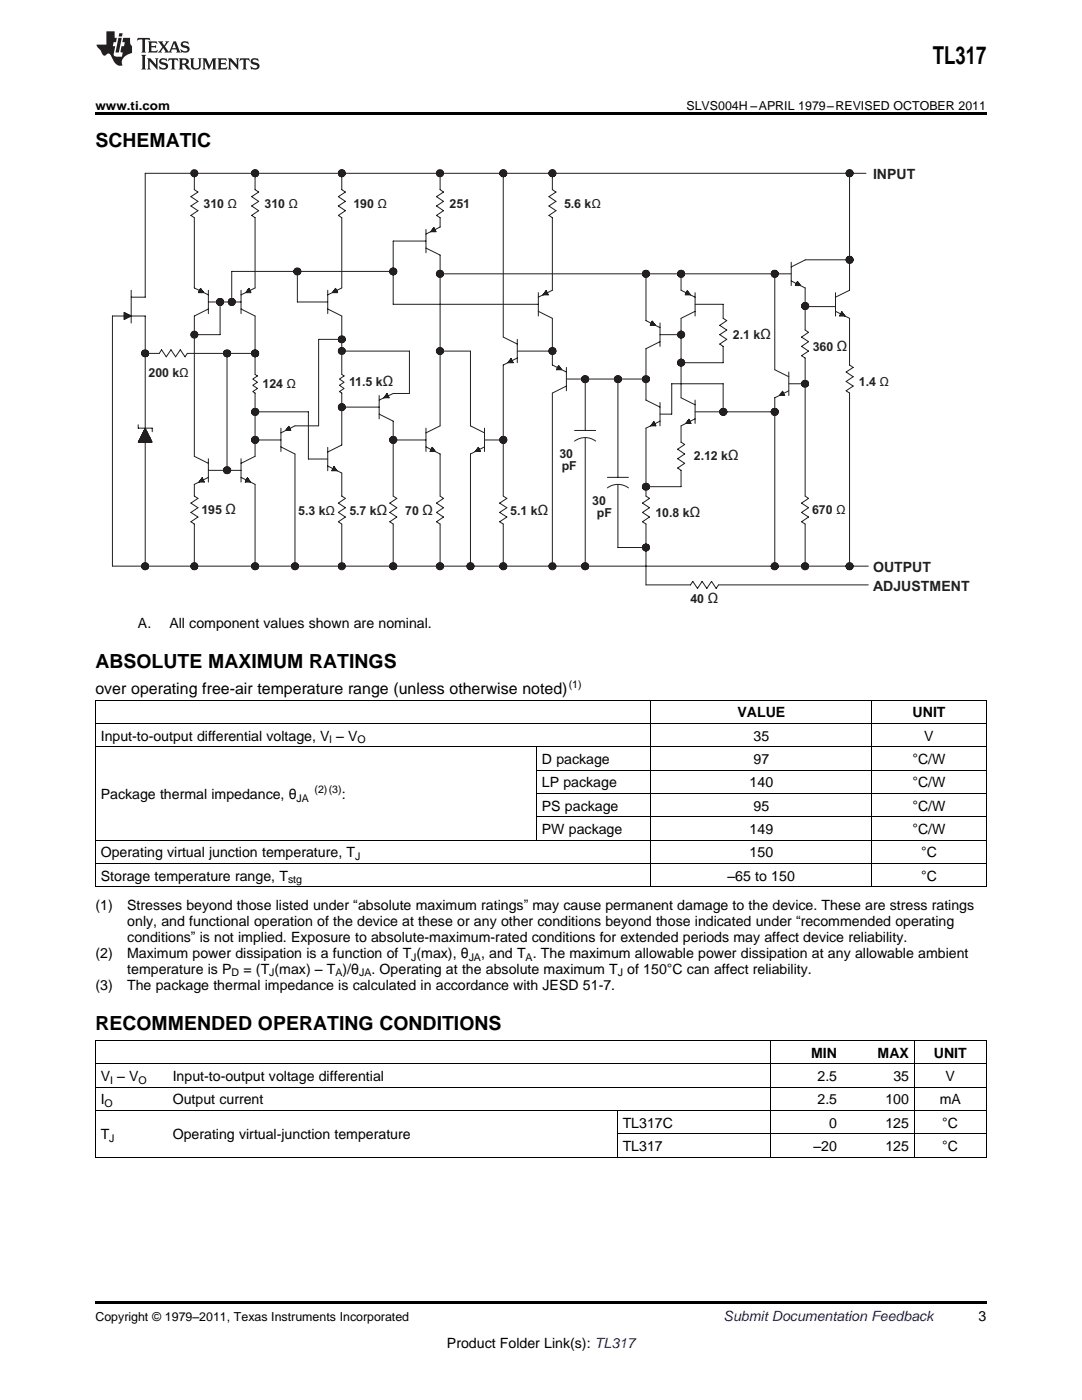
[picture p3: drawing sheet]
<svg xmlns="http://www.w3.org/2000/svg" width="216mm" height="279mm" viewBox="0 0 216 279" stroke-linecap="round" stroke-linejoin="round" font-family="sans-serif">
<g fill="#231f20">
<path d="M27.5 7.6l-.1 .5 .4-.2h.6v.1v2.1l-.2 .4h1l-.3-.4v-2.1l.1-.1h.5l.5 .2-.2-.5zM29.5 8.3l.2 .3v1.5l-.2 .4h1.8l.2-.6a1.04 1.04 0 0 1-1.3 .2v-.7h.6l.3 .2v-.6l-.3 .2h-.6v-.6l.8-.1 .4 .3-.2-.5zM31.5 8.3l.9 1.1-.9 1.1h.8l-.2-.2 .5-.7 .4 .7-.2 .2h1.5l-.1-.2 .1-.4h.9l.1 .4-.2 .2h1l-.3-.3-.7-1.9h-.5l-.9 2-.8-1 .9-1h-.8l.1 .3-.3 .5-.4-.6 .2-.2zM34.7 8.6l.4 1h-.7zM36.3 8.4a.63 .63 0 0 0-.2 .7 .63 .63 0 0 0 .6 .4l.6 .2 .1 .2a.75 .75 0 0 1-.7 .4 .75 .75 0 0 1-.6-.5l.1 .7 .1-.1a1.11 1.11 0 0 0 1.5-.6 1.13 1.13 0 0 0-1.2-.8l-.1-.4a1.04 1.04 0 0 1 1.2 .2l-.2-.5-.1 .1-.5-.2zM28.2 10.9l.2 .4v2.2l-.2 .4h1l-.3-.4v-2.2l.3-.4zM29.3 11.6l.3 .4v1.5l-.3 .4h.8l-.2-.4v-1.3l1.5 1.7v-1.9l.2-.4h-.7l.2 .4v.9l-1.1-1.3zM32 11.8a.62 .62 0 0 0-.2 .7 .62 .62 0 0 0 .6 .4l.6 .1 .1 .3a.76 .76 0 0 1-.7 .3 .76 .76 0 0 1-.6-.4l.1 .7 .1-.1a1.11 1.11 0 0 0 1.5-.6 1.13 1.13 0 0 0-1.2-.8l-.1-.4a1.04 1.04 0 0 1 1.2 .2l-.2-.6-.1 .1-.5-.1zM33.7 11.6l-.2 .6a.61 .61 0 0 1 .8-.3v1.6l-.2 .4h.9l-.2-.4v-1.6a.63 .63 0 0 1 .8 .3l-.2-.6zM35.6 11.6l.3 .4v1.5l-.3 .4h1l-.2-.2v-.8l.5 .2a.76 .76 0 0 0 1.2 .7l-1-1a.58 .58 0 0 0 .6-.5 .58 .58 0 0 0-.5-.6zM36.4 11.9h.1a.45 .45 0 0 1 .5 .1 .45 .45 0 0 1 .1 .5l-.7 .2zM37.9 11.6l.2 .2a2.17 2.17 0 0 0 .3 1.9 .99 .99 0 0 0 1.6-.6v-1.1l.2-.4h-.7l.2 .2a1.92 1.92 0 0 1-.2 1.8 .6 .6 0 0 1-.9-.5v-1.1l.2-.4zM40.4 11.6l.2 .4v1.5l-.2 .4h.7l-.2-.4v-1.4l.8 1.8 .8-1.8v1.4l-.2 .4h.9l-.2-.4v-1.5l.2-.4h-.8l-.6 1.5-.6-1.5zM43.4 11.6l.2 .4v1.5l-.2 .4h1.8l.2-.6a1.04 1.04 0 0 1-1.3 .1v-.6h.5l.4 .2v-.6l-.4 .2h-.5v-.7h.8l.3 .3-.1-.6zM45.5 11.6l.2 .4v1.5l-.2 .4h.7l-.2-.4v-1.3l1.5 1.7v-1.9l.2-.4h-.7l.2 .4v.9l-1.1-1.3zM47.9 11.6l-.1 .6a.61 .61 0 0 1 .8-.3v1.6l-.3 .4h1l-.3-.4 .1-1.6a.63 .63 0 0 1 .7 .3l-.1-.6zM50.2 11.8a.62 .62 0 0 0-.2 .7 .62 .62 0 0 0 .6 .4l.6 .1 .2 .3a.76 .76 0 0 1-.8 .3 .76 .76 0 0 1-.6-.4l.1 .7 .2-.1a1.11 1.11 0 0 0 1.5-.6 1.13 1.13 0 0 0-1.3-.8l-.1-.4a1.04 1.04 0 0 1 1.2 .2l-.1-.6-.2 .1-.5-.1z"/>
<path d="M21.2 6.3v2.6h-1.9l.1 .4 .7 .9a.91 .91 0 0 0 1 .8 .56 .56 0 0 1 .5-.3 .56 .56 0 0 1 .5 .3l.4 .8a1.53 1.53 0 0 0 1.9 1.2 1.54 1.54 0 0 1 1-2.1l.9-.3v-1.4a1.52 1.52 0 0 1-.3-1.6h-1.4l-.2 .8h.5l-.2 .8h-.4l-.2 1v.2l.4 .1-.2 .8a1.93 1.93 0 0 1-1.6-.3l.3-1.8h-.5l.2-.8h.4l.2-.8h-.4v-1.3zM23.6 7.6l-.6 2.9h.7l.6-2.9zM23.8 6.6l-.1 .7h.6l.2-.7z"/>
</g>
<g fill="none" stroke="#231f20" stroke-width=".2">
<path d="M38.1 34.7h1.4M38.1 34.4h1.4M38.1 34.8h1.3M38.1 34.3h1.3M38.2 34.9h1.2M38.2 34.2h1.2M38.3 35h1M38.3 34.1h1M38.4 35.2h.8M38.4 34h.8M38.8 34.6v3.2l.7 .5-1.4 .9 1.4 1-1.4 .9 1.4 .9-1.4 1 .7 .4v14.1l2.8 1.3M50.2 34.7h1.4"/>
<path d="M50.2 34.4h1.4M50.2 34.8h1.4M50.2 34.3h1.4M50.3 34.9h1.2M50.3 34.2h1.2M50.4 35h1M50.4 34.1h1M50.5 35.2h.8M50.5 34h.8M50.9 34.6v3.2l.7 .5-1.4 .9 1.4 1-1.4 .9 1.4 .9-1.4 1 .7 .4v14.1l-2.8 1.3M67.5 34.7h1.4M67.5 34.4h1.4"/>
<path d="M67.5 34.8h1.4M67.5 34.3h1.4M67.6 34.9h1.2M67.6 34.2h1.2M67.7 35h1M67.7 34.1h1M67.8 35.2h.8M67.8 34h.8M68.2 34.6v3.2l.7 .5-1.4 .9 1.4 1-1.4 .9 1.4 .9-1.4 1 .7 .4v14.1l-2.8 1.3M87.1 34.7h1.4M87.1 34.4h1.4M87.1 34.8h1.4"/>
<path d="M87.1 34.3h1.4M87.2 34.9h1.2M87.2 34.2h1.2M87.3 35h1M87.3 34.1h1M87.4 35.2h.8M87.4 34h.8M87.8 34.6v3.2l.7 .5-1.4 .9 1.4 1-1.4 .9 1.4 .9-1.4 1 .7 .4v1.9l-2.8 1.4M99.7 34.7h1.4M99.7 34.4h1.4M99.8 34.8h1.3M99.8 34.3h1.3"/>
<path d="M99.8 34.9h1.2M99.8 34.2h1.2M99.9 35h1M99.9 34.1h1M100 35.2h.8M100 34h.8M100.4 34.6v32.7l2.8 1.4M109.5 34.7h1.4M109.5 34.4h1.4M109.6 34.8h1.3M109.6 34.3h1.3M109.6 34.9h1.2"/>
<path d="M109.6 34.2h1.2M109.7 35h1M109.7 34.1h1M109.8 35.2h.8M109.8 34h.8M110.2 34.6v3.2l.7 .5-1.4 .9 1.4 1-1.4 .9 1.4 .9-1.4 1 .7 .4v14.5l-2.8 1.4M168.8 34.7h1.4M168.8 34.4h1.4M168.9 34.8h1.3M168.9 34.3h1.3M168.9 34.9h1.2M168.9 34.2h1.2"/>
<path d="M169 35h1M169 34.1h1M169.1 35.2h.8M169.1 34h.8M169.5 34.6v23.3l-2.8 1.4M172.8 34.6h-143.8v24.7h-2.8M26.2 57.9v6.6M39.7 58.3h.9M39.7 58.1h.8M39.8 58h.6M39.8 57.9h.5M39.9 57.8h.3"/>
<path d="M40 57.7h.1M40 57.5l.6 .9h-1zM40 57.6h.1M41.6 57.9v4.7M43.3 59.9h1.2M43.4 59.8h1M43.5 59.7h.8M45.6 59.9h1.2M45.7 59.8h1.1M45.9 59.7h.7M48.1 57.9v4.7M49.2 58.3h.8"/>
<path d="M49.2 58.1h.8M49.3 58h.6M49.4 57.9h.5M49.5 57.8h.3M49.6 57.7h.2M49.7 57.5l.4 .9h-1.1zM49.7 57.6h.1M58.6 54.1h1.4M58.6 54.3h1.4M58.7 54.4h1.3M58.7 53.9h1.3M58.7 54.5h1.2"/>
<path d="M58.7 53.8h1.2M58.8 54.6h1.1M58.8 53.7h1.1M59 54.8h.7M59 53.6h.7M59.3 54.2v6.1h6.1M65.4 57.9v4.7M66.4 58.3h.9M66.5 58.1h.8M66.6 58h.6M66.7 57.9h.5M66.8 57.8h.3"/>
<path d="M66.9 57.7h.1M66.9 57.6h.1M67 57.5l.4 .9h-1.1zM77.8 54.1h1.4M77.8 54.3h1.4M77.8 54.4h1.3M77.8 53.9h1.3M77.9 54.5h1.2M77.9 53.8h1.2M77.9 54.6h1.1M77.9 53.7h1.1M78.1 54.8h.7"/>
<path d="M78.1 53.6h.7M79.2 54.2h-33v6.1M85 48.1h-6.5v12.6h28.9M85 49.5l2.8 1.4v34.1l-2.8 1.4M85 45.8v4.6M86 46.1h.9M86.1 46h.8M86.2 45.9h.6M86.3 45.8h.5M86.4 45.7h.3M86.5 45.6h.1M86.6 45.4h.1"/>
<path d="M86.6 45.4l.4 .8h-1zM87.1 54.8h1.4M87.1 54.5h1.4M87.1 54.6h70.8M87.1 54.9h1.4M87.1 54.4h1.4M87.2 55h1.2M87.2 54.3h1.2M87.3 55.1h1M87.3 54.2h1M87.4 55.2h.8M87.4 54.1h.8"/>
<path d="M107.4 58.4v4.7M108.4 58.7h.9M108.5 58.6h.8zM108.6 58.5h.6M108.7 58.4h.5M108.8 58.3h.3M108.9 58.1h.1M109 58l-.5 .6zM109 58l.4 .8h-1zM128.2 54.8h1.4M128.2 54.5h1.4M128.2 54.9h1.4"/>
<path d="M128.2 54.4h1.4M128.3 55h1.2M128.3 54.3h1.2M128.4 55.1h1M128.4 54.2h1M128.5 55.2h.8M128.5 54.1h.8M128.9 54.6v9.4l2.8 1.4M135.2 54.8h1.4M135.2 54.5h1.4M135.2 54.9h1.4M135.2 54.4h1.4"/>
<path d="M135.3 55h1.2M135.3 54.3h1.2M135.4 55.1h1M135.4 54.2h1M135.5 55.2h.8M135.5 54.1h.8M135.9 54.6v3.3l2.8 1.4M136.8 58.7h.9M136.8 58.6h.8M136.9 58.5h.6M137 58.4h.4M137 58.3h.3"/>
<path d="M137.1 58.1h.2M137.1 58l.7 .8h-1.1zM137.1 58h.1M138.7 58.4v4.7M153.9 54.8h1.4M153.9 54.5h1.4M153.9 54.9h1.4M153.9 54.4h1.4M154 55h1.2M154 54.3h1.2M154.1 55.1h1M154.1 54.2h1"/>
<path d="M154.2 55.2h.8M154.2 54.1h.8M154.6 54.6v19.2l2.8 1.4M157.9 56.1l2.8 1.4v8.4l.6 .4-1.4 1 1.4 .9-1.4 .9 1.4 1-1.4 .9 .8 .4v27.6l.6 .5-1.4 .9 1.4 .9-1.4 1 1.4 .9-1.4 .9 .8 .5v8.4M157.9 52.3v4.7M158.8 56.9h.9M158.8 56.8h.8zM158.9 56.7h.6M158.9 56.5h.5M159 56.4h.3M159.1 56.3h.1M159.1 56.2l-.3 .6z"/>
<path d="M159.1 56.2l.7 .8h-1.1zM160.7 51.8h9.5M160.7 51.9l-2.8 1.4M166.7 58.4v4.7M168.8 52h1.4M168.8 51.7h1.4M168.9 52.1h1.3M168.9 51.6h1.3M168.9 52.2h1.2M168.9 51.5h1.2M169 52.3h1M169 51.4h1"/>
<path d="M169.1 52.4h.8M169.1 51.3h.8M24.8 63.1h1.4l-1.4-.8v1.4l1.4-.6M24.8 62.9h1.1M24.8 62.8h.9M24.8 62.5h.2M24.8 62.6h.4M24.8 62.7h.7M24.8 63.6h.2M24.8 63.5h.4M24.8 63.4h.7M24.8 63.3h.9"/>
<path d="M24.8 63.2h1.1M28.3 70.5h3.5l.4-.7 1 1.4 .9-1.4 .9 1.4 1-1.4 .9 1.4 .5-.7h14.2M28.3 70.6h1.4M28.3 70.4h1.4M28.3 70.3h1.3M28.3 70.7h1.3M28.4 70.2h1.2M28.4 70.9h1.2M28.5 70.1h1M28.5 71h1M28.6 69.9h.8M28.6 71.1h.8"/>
<path d="M38.1 66.9h1.4M38.1 66.7h1.4M38.1 67h1.3M38.1 66.5h1.3M38.2 67.1h1.2M38.2 66.4h1.2M38.3 67.3h1M38.3 66.3h1M38.4 67.4h.8M38.4 66.2h.8M41.6 61.7l-2.8 1.4v28l2.8 1.4M41.6 60.3h6.5"/>
<path d="M43.2 60.4h1.4M43.2 60.1h1.4M43.3 60.5h1.3M43.3 60h1.3M43.3 60.6h1.2M43.4 60.7h1M43.5 60.8h.8M43.9 60.3v6.5h-5.8M44.6 70.6h1.4M44.6 70.4h1.4M44.7 70.3h1.3M44.7 70.7h1.3"/>
<path d="M44.7 70.2h1.2M44.7 70.9h1.2M44.8 70.1h1M44.8 71h1M44.9 69.9h.8M44.9 71.1h.8M45.3 70.5v23.4M45.6 60.4h1.3M45.6 60.1h1.3M45.6 60.5h1.3M45.6 60h1.3M45.6 60.6h1.2"/>
<path d="M45.7 60.7h1.1M45.9 60.8h.7M48.1 61.7l2.8 1.4v11.6l.5 .3-1 .6 1 .7-1 .6 1 .6-1 .6 .5 .3v12.7l-2.8 1.4M50.2 70.6h1.4M50.2 70.4h1.4M50.2 70.3h1.4M50.2 70.7h1.4M50.3 70.2h1.2M50.3 70.9h1.2M50.4 70.1h1M50.4 71h1M50.5 69.9h.8"/>
<path d="M50.5 71.1h.8M65.4 61.7l2.8 1.4v11.6l.5 .3-1 .6 1 .7-1 .6 1 .6-1 .6 .5 .3v10.4l-2.8 1.4M67.5 70.2h1.4M67.5 69.9h1.4M67.5 70.1h14.2v8.4h-3.2l-2.8 1.3M67.5 67.8h1.4M67.5 67.6h1.4M67.5 70.3h1.4M67.5 69.8h1.4M67.5 67.9h1.4M67.5 67.5h1.4M67.6 70.4h1.2"/>
<path d="M67.6 69.7h1.2M67.6 67.4h1.2M67.6 68.1h1.2M67.7 70.5h1M67.7 69.6h1M67.7 67.3h1M67.7 68.2h1M67.8 70.6h.8M67.8 69.5h.8M67.8 67.1h.8M67.8 68.3h.8M68.9 67.7h-5.3v17.3h-4.7l-2.8 1.4"/>
<path d="M75.7 78.9v4.7M76.7 79.3h.9M76.8 79.2h.7zM76.9 79h.6M77 78.9h.4M77 78.8h.4M77.1 78.7h.2M77.2 78.6l.3 .6zM77.2 78.6l.4 .8h-1zM87.1 70.2h1.4M87.1 69.9h1.4M87.1 70.1h6.8v14.9l2.8 1.4"/>
<path d="M87.1 70.3h1.4M87.1 69.8h1.4M87.2 70.4h1.2M87.2 69.7h1.2M87.3 70.5h1M87.3 69.6h1M87.4 70.6h.8M87.4 69.5h.8M101.4 72.3h.9M101.5 72.2h.8M101.6 72h.6M101.7 71.9h.5"/>
<path d="M101.8 71.8h.3M101.9 71.7h.1M102 71.6h.1M102 71.6l.4 .8h-1zM103.2 70.1h7.7M103.2 71.4l-2.8 1.4v26.2l.7 .5-1.4 .9 1.4 .9-1.4 1 1.4 .9-1.4 .9 .7 .5v8.8M103.2 67.7v4.7M107.4 62.1l2.8 1.4v9.3l2.8 1.4M109.5 70.2h1.4M109.5 69.9h1.4M109.6 70.3h1.3M109.6 69.8h1.3"/>
<path d="M109.6 70.4h1.2M109.6 69.7h1.2M109.7 70.5h1M109.7 69.6h1M109.8 70.6h.8M109.8 69.5h.8M111.1 73.7h.9M111.2 73.5h.7M111.2 73.4h.6M111.3 73.3h.5M111.3 73.2h.4M111.4 73.1h.2"/>
<path d="M111.5 73h.1M111.5 73l.6 .8h-1.1zM113 75.6h16.6M113 77l-2.8 1.4v34.6M113 73.3v4.7M116.1 75.8h1.4M116.1 75.5h1.4M116.1 75.9h1.3M116.1 75.4h1.3M116.1 76h1.3M116.1 75.3h1.3M116.3 76.1h1"/>
<path d="M116.3 75.2h1M116.4 76.2h.8M116.4 75.1h.8M116.8 75.6v10.3M122.6 75.8h1.4M122.6 75.5h1.4M122.7 75.9h1.3M122.7 75.4h1.3M122.7 76h1.2M122.7 75.3h1.2M122.8 76.1h1M122.8 75.2h1"/>
<path d="M122.9 76.2h.8M122.9 75.1h.8M123.3 75.6v19.7M128.2 75.8h1.4M128.2 75.5h1.4M128.2 75.9h1.4M128.2 75.4h1.4M128.3 76h1.2M128.3 75.3h1.2M128.4 76.1h1M128.4 75.2h1M128.5 76.2h.8"/>
<path d="M128.5 75.1h.8M129.8 64.8h.9M129.8 64.7h.8M129.9 64.6h.6M130 64.5h.4M130 64.3h.3M130.1 64.2h.2M130.1 64.1l.7 .8h-1.1zM130.1 64.1h.1M131.7 66.8h4.9M131.7 68.2l-2.8 1.4v10.2l2.8 1.4M131.7 64.5v4.6"/>
<path d="M135.2 66.9h1.4M135.2 66.7h1.4M135.2 72.5h1.4M135.2 72.3h1.4M135.2 67h1.4M135.2 66.5h1.4M135.2 72.6h1.4M135.2 72.2h1.4M135.3 67.1h1.2M135.3 66.4h1.2M135.3 72.7h1.2M135.3 72h1.2"/>
<path d="M135.4 67.3h1M135.4 66.3h1M135.4 72.8h1M135.4 71.9h1M135.5 67.4h.8M135.5 66.2h.8M135.5 73h.8M135.5 71.8h.8M138.7 60.7h5.6v2.8l.7 .5-1.4 .9 1.4 1-1.4 .9 1.4 .9-1.4 1 .7 .4v3.3h-9.1M138.7 62.1l-2.8 1.4v15.9l2.8 1.4M138.7 79.8v4.7M155.6 78.8h.9"/>
<path d="M155.7 78.7h.8M155.8 78.6h.6M155.9 78.4h.4M156 78.3h.3M156.1 78.2h.1M156.1 78.1h.1M156.2 78.1l.4 .8h-1.1zM157.4 76.6h3.9M157.4 78l-2.8 1.4v33.6M157.4 74.2v4.7M160 76.7h1.3M160 76.5h1.3"/>
<path d="M160 61.2h6.7M160 60.9h1.3M160 61.1h1.4M160 76.8h1.3M160 76.4h1.3M160 60.8h1.3M160 61.3h1.3M160.1 76.9h1.2M160.1 76.2h1.2M160.1 60.7h1.2M160.1 61.4h1.2M160.1 77h1.1"/>
<path d="M160.1 76.1h1.1M160.1 60.6h1.1M160.1 61.5h1.1M160.3 77.2h.7M160.3 76h.7M160.3 60.5h.7M160.3 61.7h.7M166.7 62.1l2.8 1.4v9.3l.7 .5-1.4 .9 1.4 1-1.4 .9 1.4 .9-1.4 1 .7 .4v34.6M167.6 62.9h.9M167.7 62.8h.7M167.7 62.7h.6M167.8 62.6h.4"/>
<path d="M167.9 62.5h.3M167.9 62.3h.2M168 62.2h.1M168 62.2l.6 .9h-1zM27.6 84.8v.6h2.8v.8M27.7 88v.2M27.8 87.8v.4M27.9 87.6v.6M28 87.3v.9M28.2 87.1v1.1M28.3 86.8v1.4M28.4 86.6v1.6"/>
<path d="M28.5 86.4v1.8M28.6 86.2v2M28.7 85.9v2.3M28.9 85.7v2.5M29 85.4l1.4 2.8h-2.8zM29.1 85.7v2.5M29.2 85.9v2.3M29.3 86.2v2M29.4 86.4v1.8M29.6 86.6v1.6M29.7 86.8v1.4M29.8 87.1v1.1"/>
<path d="M29.9 87.3v.9M30 87.6v.6M30.1 87.8v.4M30.2 88v.2M39.8 96.1h.9M39.9 95.9h.7M40 95.8h.6M40.1 95.7h.4M40.2 95.6h.3M40.2 95.5h.2M40.3 95.4h.1M40.3 95.3l.5 .9h-1.1z"/>
<path d="M41.6 93.9h6.5M41.6 95.3l-2.8 1.4v2.3l.7 .5-1.4 .9 1.4 .9-1.4 1 1.4 .9-1.4 .9 .7 .5v7.9M41.6 91.5v4.7M44.6 94h1.4M44.6 93.7h1.4M44.7 94.1h1.3M44.7 93.6h1.3M44.7 94.2h1.2M44.7 93.5h1.2M44.8 94.3h1M44.8 93.4h1M44.9 94.4h.8"/>
<path d="M44.9 93.3h.8M48.1 95.3l2.8 1.4v16.3M48.1 91.5v4.7M49 96.1h.9M49.1 95.9h.7M49.1 95.8h.6M49.2 95.7h.4M49.2 95.6h.3M49.3 95.5h.2M49.3 95.4h.1M49.4 95.3l.6 .9h-1.1zM50.2 82.2h11.3v9.4h3.9"/>
<path d="M50.2 82.3h1.4M50.2 82.1h1.4M50.2 87.9h1.4M50.2 87.7h1.4M50.2 87.8h5.9M50.2 82.4h1.4M50.2 82h1.4M50.2 88h1.4M50.2 87.6h1.4M50.3 82.5h1.2M50.3 81.8h1.2M50.3 88.1h1.2"/>
<path d="M50.3 87.4h1.2M50.4 82.6h1M50.4 81.7h1M50.4 88.2h1M50.4 87.3h1M50.5 82.8h.8M50.5 81.6h.8M50.5 88.4h.8M50.5 87.2h.8M56.1 89.2l2.8 1.4v22.4M56.1 85.4v4.7M57.1 85.8h.9"/>
<path d="M57.2 85.7h.7M57.2 85.6h.7M57.3 85.4h.5M57.4 85.3h.3M57.5 85.2h.2M57.6 85.1h.1M57.6 85.1l.4 .8h-1zM65.4 93l2.8 1.4v4.6l.7 .5-1.4 .9 1.4 .9-1.4 1 1.4 .9-1.4 .9 .7 .5v8.4M65.4 89.3v4.6M66.3 93.8h.9M66.3 93.7h.8M66.4 93.6h.6"/>
<path d="M66.4 93.5h.5M66.5 93.4h.3M66.6 93.3h.1M66.6 93.1h.1M66.6 93.1l.7 .8h-1.1zM67.5 81.2h8.2M67.5 81.4h1.4M67.5 81.1h1.4M67.5 81.5h1.4M67.5 81h1.4M67.6 81.6h1.2M67.6 80.9h1.2"/>
<path d="M67.7 81.7h1M67.7 80.8h1M67.8 81.8h.8M67.8 80.7h.8M75.7 82.6l2.8 1.4v15l.7 .5-1.4 .9 1.4 .9-1.4 1 1.4 .9-1.4 .9 .7 .5v8.4M77.8 87.9h1.4M77.8 87.7h1.4M77.8 87.8h7.2M77.8 88h1.3M77.8 87.6h1.3M77.9 88.1h1.2M77.9 87.4h1.2"/>
<path d="M77.9 88.2h1.1M77.9 87.3h1.1M78.1 88.4h.7M78.1 87.2h.7M85 89.2l2.8 1.4v8.4l.7 .5-1.4 .9 1.4 .9-1.4 1 1.4 .9-1.4 .9 .7 .5v8.4M85 85.4v4.7M85.9 90h.9M86 89.9h.7zM86 89.8h.6M86.1 89.6h.4M86.1 89.5h.4M86.2 89.4h.1"/>
<path d="M86.3 89.3l-.3 .6zM86.3 89.3l.6 .8h-1.1zM94.9 90h.9M95 89.9h.8M95.1 89.8h.6M95.2 89.6h.4M95.3 89.5h.3M95.3 89.4h.2M95.4 89.3h.1M95.5 89.3l.4 .8h-1.1zM96.7 87.8h4.4M96.7 89.2l-2.8 1.4v22.4"/>
<path d="M96.7 85.4v4.7M99.7 87.9h1.4M99.7 87.7h1.4M99.8 88h1.3M99.8 87.6h1.3M99.8 88.1h1.2M99.8 87.4h1.2M99.9 88.2h1M99.9 87.3h1M100 88.4h.8M100 87.2h.8M114.7 85.9h4.2"/>
<path d="M114.7 88a3.5 3.5 0 0 1 4.2 0M116.8 87.3v25.7M121.2 97.4a3.5 3.5 0 0 1 4.2 0M121.2 95.3h4.2M123.3 96.7v12.6h6.3M128.2 97.2h1.4M128.2 97h1.4M128.2 97.3h1.4M128.2 96.9h1.4M128.3 97.5h1.2M128.3 96.8h1.2M128.4 97.6h1"/>
<path d="M128.4 96.7h1M128.5 97.7h.8M128.5 96.6h.8M129.9 84.9h.9M130 84.8h.8M130.1 84.6h.6M130.2 84.5h.4M130.3 84.4h.3M130.4 84.3h.1M130.4 84.2h.1M130.5 84.2l.4 .8h-1.1zM131.7 84l-2.8 1.4v13.6l.7 .5-1.4 .9 1.4 .9-1.4 1 1.4 .9-1.4 .9 .7 .5v12.1h8.9l.4-.7 1 1.4 .9-1.4 .9 1.4 1-1.4 .9 1.4 .5-.7h29.9"/>
<path d="M131.7 80.3v4.7M136.9 84.4h.9M137 84.3h.8M137.1 84.2h.6M137.2 84h.5M137.3 83.9h.3M137.4 83.8h.2M137.4 83.7h.1M137.5 83.7l.4 .8h-1.1zM138.7 82.2h16.6M138.7 83.6l-2.8 1.4v3.2l.7 .5-1.4 .9 1.4 1-1.4 .9 1.4 1-1.4 .9 .7 .5v3.2h-7.7M143.6 82.3h1.4"/>
<path d="M143.6 82.1h1.4M143.6 82.4h1.4M143.6 82h1.4M143.7 82.5h1.2M143.7 81.8h1.2M143.8 82.6h1M143.8 81.7h1M143.9 82.8h.8M143.9 81.6h.8M144.3 82.2v-5.6h-10.3v6h-2.3M153.9 82.3h1.4M153.9 82.1h1.4"/>
<path d="M153.9 82.4h1.4M153.9 82h1.4M154 82.5h1.2M154 81.8h1.2M154.1 82.6h1M154.1 81.7h1M154.2 82.8h.8M154.2 81.6h.8M28.3 113.1h1.4M28.3 112.9h1.4M28.3 113.2h1.3M28.3 112.8h1.3"/>
<path d="M28.4 113.3h1.2M28.4 112.7h1.2M28.5 113.4h1M28.5 112.5h1M28.6 113.6h.8M28.6 112.4h.8M29 113v-49.9h-6.6v49.9h150.9M38.1 113.1h1.4M38.1 112.9h1.4M38.1 113.2h1.3M38.1 112.8h1.3M38.2 113.3h1.2"/>
<path d="M38.2 112.7h1.2M38.3 113.4h1M38.3 112.5h1M38.4 113.6h.8M38.4 112.4h.8M50.2 113.1h1.4M50.2 112.9h1.4M50.2 113.2h1.4M50.2 112.8h1.4M50.3 113.3h1.2M50.3 112.7h1.2M50.4 113.4h1"/>
<path d="M50.4 112.5h1M50.5 113.6h.8M50.5 112.4h.8M58.2 113.1h1.4M58.2 112.9h1.4M58.2 113.2h1.3M58.2 112.8h1.3M58.3 113.3h1.2M58.3 112.7h1.2M58.3 113.4h1.1M58.3 112.5h1.1M58.5 113.6h.8"/>
<path d="M58.5 112.4h.8M67.5 113.1h1.4M67.5 112.9h1.4M67.5 113.2h1.4M67.5 112.8h1.4M67.6 113.3h1.2M67.6 112.7h1.2M67.7 113.4h1M67.7 112.5h1M67.8 113.6h.8M67.8 112.4h.8M77.8 113.1h1.4"/>
<path d="M77.8 112.9h1.4M77.8 113.2h1.3M77.8 112.8h1.3M77.9 113.3h1.2M77.9 112.7h1.2M77.9 113.4h1.1M77.9 112.5h1.1M78.1 113.6h.7M78.1 112.4h.7M87.1 113.1h1.4M87.1 112.9h1.4M87.1 113.2h1.4"/>
<path d="M87.1 112.8h1.4M87.2 113.3h1.2M87.2 112.7h1.2M87.3 113.4h1M87.3 112.5h1M87.4 113.6h.8M87.4 112.4h.8M93.2 113.1h1.4M93.2 112.9h1.4M93.2 113.2h1.3M93.2 112.8h1.3M93.3 113.3h1.2"/>
<path d="M93.3 112.7h1.2M93.4 113.4h1M93.4 112.5h1M93.5 113.6h.8M93.5 112.4h.8M99.7 113.1h1.4M99.7 112.9h1.4M99.8 113.2h1.3M99.8 112.8h1.3M99.8 113.3h1.2M99.8 112.7h1.2M99.9 113.4h1"/>
<path d="M99.9 112.5h1M100 113.6h.8M100 112.4h.8M109.5 113.1h1.4M109.5 112.9h1.4M109.6 113.2h1.3M109.6 112.8h1.3M109.6 113.3h1.2M109.6 112.7h1.2M109.7 113.4h1M109.7 112.5h1M109.8 113.6h.8"/>
<path d="M109.8 112.4h.8M116.1 113.1h1.4M116.1 112.9h1.4M116.1 113.2h1.3M116.1 112.8h1.3M116.1 113.3h1.3M116.1 112.7h1.3M116.3 113.4h1M116.3 112.5h1M116.4 113.6h.8M116.4 112.4h.8M128.2 109.4h1.4"/>
<path d="M128.2 109.1h1.4M128.2 109.5h1.4M128.2 109h1.4M128.3 109.6h1.2M128.3 108.9h1.2M128.4 109.7h1M128.4 108.8h1M128.5 109.8h.8M128.5 108.7h.8M153.9 113.1h1.4M153.9 112.9h1.4M153.9 113.2h1.4"/>
<path d="M153.9 112.8h1.4M154 113.3h1.2M154 112.7h1.2M154.1 113.4h1M154.1 112.5h1M154.2 113.6h.8M154.2 112.4h.8M160 113.1h1.3M160 112.9h1.3M160 113.2h1.3M160 112.8h1.3M160.1 113.3h1.2"/>
<path d="M160.1 112.7h1.2M160.1 113.4h1.1M160.1 112.5h1.1M160.3 113.6h.7M160.3 112.4h.7M168.8 113.1h1.4M168.8 112.9h1.4M168.9 113.2h1.3M168.9 112.8h1.3M168.9 113.3h1.2M168.9 112.7h1.2M169 113.4h1"/>
<path d="M169 112.5h1M169.1 113.6h.8M169.1 112.4h.8"/>
<circle cx="38.8" cy="34.6" r=".69"/>
<circle cx="50.9" cy="34.6" r=".7"/>
<circle cx="68.2" cy="34.6" r=".69"/>
<circle cx="87.8" cy="34.6" r=".7"/>
<circle cx="100.4" cy="34.6" r=".7"/>
<circle cx="110.2" cy="34.6" r=".7"/>
<circle cx="169.5" cy="34.6" r=".7"/>
<circle cx="59.3" cy="54.2" r=".7"/>
<circle cx="78.5" cy="54.2" r=".7"/>
<circle cx="87.8" cy="54.6" r=".7"/>
<circle cx="128.9" cy="54.6" r=".7"/>
<circle cx="135.9" cy="54.6" r=".7"/>
<circle cx="154.6" cy="54.6" r=".7"/>
<circle cx="169.5" cy="51.8" r=".7"/>
<circle cx="29" cy="70.5" r=".7"/>
<circle cx="38.8" cy="66.8" r=".69"/>
<circle cx="43.9" cy="60.3" r=".7"/>
<circle cx="45.3" cy="70.5" r=".7"/>
<circle cx="46.2" cy="60.3" r=".7"/>
<circle cx="50.9" cy="70.5" r=".7"/>
<circle cx="68.2" cy="67.7" r=".69"/>
<circle cx="68.2" cy="70" r=".68"/>
<circle cx="87.8" cy="70.1" r=".69"/>
<circle cx="110.2" cy="70.1" r=".69"/>
<circle cx="116.8" cy="75.7" r=".7"/>
<circle cx="123.3" cy="75.7" r=".7"/>
<circle cx="128.9" cy="75.7" r=".7"/>
<circle cx="135.9" cy="72.4" r=".7"/>
<circle cx="135.9" cy="66.8" r=".7"/>
<circle cx="160.6" cy="76.6" r=".69"/>
<circle cx="160.7" cy="61.1" r=".7"/>
<circle cx="45.3" cy="93.8" r=".7"/>
<circle cx="50.9" cy="82.2" r=".7"/>
<circle cx="50.9" cy="87.8" r=".7"/>
<circle cx="68.2" cy="81.3" r=".69"/>
<circle cx="78.5" cy="87.8" r=".7"/>
<circle cx="100.4" cy="87.8" r=".7"/>
<circle cx="128.9" cy="97.1" r=".7"/>
<circle cx="144.3" cy="82.2" r=".7"/>
<circle cx="154.6" cy="82.2" r=".7"/>
<circle cx="29" cy="113" r=".7"/>
<circle cx="38.8" cy="113" r=".69"/>
<circle cx="50.9" cy="113" r=".7"/>
<circle cx="58.9" cy="113" r=".7"/>
<circle cx="68.2" cy="113" r=".69"/>
<circle cx="78.5" cy="113" r=".7"/>
<circle cx="87.8" cy="113" r=".7"/>
<circle cx="93.9" cy="113" r=".7"/>
<circle cx="100.4" cy="113" r=".7"/>
<circle cx="110.2" cy="113" r=".7"/>
<circle cx="116.8" cy="113" r=".7"/>
<circle cx="128.9" cy="109.3" r=".7"/>
<circle cx="154.6" cy="113" r=".7"/>
<circle cx="160.6" cy="113" r=".7"/>
<circle cx="169.5" cy="113" r=".7"/>
</g>
<path d="M19 22.5h177.8v.5h-177.8zM19 259.7h177.8v.5h-177.8z" fill="#000"/>
<g fill="none" stroke="#000" stroke-width=".2">
<path d="M19 139.7h177.8M19.1 139.8v37.2M129.9 139.8v37.2M173.9 139.8v37.2M196.8 139.8v37.2M19 149h177.8M19 144.4h177.8M107 149.1v18.6M107.1 158.3h89.7M107.1 153.7h89.7M19 177h177.8M19 172.3h177.8"/>
<path d="M19 167.7h177.8M107.1 163h89.7M19 217h177.8M19 212.3h177.8M19 207.7h177.8M19.1 207.7v23.3M153.7 207.7v23.3M182.4 207.7v23.3M196.8 207.7v23.3M19 230.9h177.8M19 221.6h177.8M123.1 221.7v9.3"/>
<path d="M123.2 226.3h73.6"/>
</g>
<text font-size="4.9" x="186.1" y="12.8">TL317</text>
<g font-size="3.9">
<text x="19" y="29.3">SCHEMATIC</text>
<text x="19" y="133.3">ABSOLUTE MAXIMUM RATINGS</text>
<text x="19" y="205.6">RECOMMENDED OPERATING CONDITIONS</text>
</g>
<text font-size="3.2" x="19" y="138.5">over operating free-air temperature range (unless otherwise noted)</text>
<g font-size="2.8" fill="#231f20">
<text x="174.2" y="35.7">INPUT</text>
<text x="151.7" y="67.7">Ω</text>
<text x="166.9" y="70">Ω</text>
<text x="76.3" y="77">Ω</text>
<text x="145.3" y="91.9">Ω</text>
<text x="44.9" y="102.7">Ω</text>
<text x="75.2" y="102.7">Ω</text>
<text x="84.3" y="102.7">Ω</text>
<text x="107.3" y="102.7">Ω</text>
<text x="137.6" y="103.1">Ω</text>
<text x="174.2" y="117.9">ADJUSTMENT</text>
<text x="174.2" y="114.2">OUTPUT</text>
<text x="141.2" y="120.4">Ω</text>
</g>
<g font-size="2.8">
<text x="27.5" y="125.2">A.</text>
<text x="33.8" y="125.2">All component values shown are nominal.</text>
<text x="147.1" y="143.2">VALUE</text>
<text x="182.1" y="143.2">UNIT</text>
<text x="20.1" y="147.8">Input-to-output differential voltage, V – V</text>
<text x="150.4" y="147.8">35</text>
<text x="184.4" y="147.8">V</text>
<text x="108.1" y="152.5">D package</text>
<text x="150.4" y="152.5">97</text>
<text x="182.1" y="152.5">°C/W</text>
<text x="20.1" y="159.5">Package thermal impedance, θ</text>
<text x="68.2" y="159.5">:</text>
<text x="108.1" y="157.1">LP package</text>
<text x="108.1" y="161.8">PS package</text>
<text x="149.6" y="157.1">140</text>
<text x="150.4" y="161.8">95</text>
<text x="182.1" y="157.1">°C/W</text>
<text x="182.1" y="161.8">°C/W</text>
<text x="108.1" y="166.4">PW package</text>
<text x="149.6" y="166.4">149</text>
<text x="182.1" y="166.4">°C/W</text>
<text x="20.1" y="171.1">Operating virtual junction temperature, T</text>
<text x="149.6" y="171.1">150</text>
<text x="183.8" y="171.1">°C</text>
<text x="20.1" y="175.8">Storage temperature range, T</text>
<text x="145.2" y="175.8">–65 to 150</text>
<text x="183.8" y="175.8">°C</text>
<text x="19" y="181.6">(1)</text>
<text x="25.4" y="181.6">Stresses beyond those listed under “absolute maximum ratings” may cause permanent damage to the device. These are stress ratings</text>
<text x="25.4" y="184.8">only, and functional operation of the device at these or any other conditions beyond those indicated under “recommended operating</text>
<text x="19" y="191.1">(2)</text>
<text x="25.4" y="191.1">Maximum power dissipation is a function of T (max), θ</text>
<text x="25.4" y="188">conditions” is not implied. Exposure to absolute-maximum-rated conditions for extended periods may affect device reliability.</text>
<text x="96" y="191.1">, and T . The maximum allowable power dissipation at any allowable ambient</text>
<text x="19" y="197.5">(3)</text>
<text x="25.4" y="197.5">The package thermal impedance is calculated in accordance with JESD 51-7.</text>
<text x="25.4" y="194.3">temperature is P</text>
<text x="48.6" y="194.3">= (T (max) – T )/θ</text>
<text x="74.1" y="194.3">. Operating at the absolute maximum T of 150°C can affect reliability.</text>
<text x="20.1" y="215.8">V – V</text>
<text x="34.5" y="215.8">Input-to-output voltage differential</text>
<text x="161.9" y="211.1">MIN</text>
<text x="163.1" y="215.8">2.5</text>
<text x="175.1" y="211.1">MAX</text>
<text x="178.3" y="215.8">35</text>
<text x="186.3" y="211.1">UNIT</text>
<text x="188.7" y="215.8">V</text>
<text x="20.1" y="220.4">I</text>
<text x="34.5" y="220.4">Output current</text>
<text x="163.1" y="220.4">2.5</text>
<text x="176.7" y="220.4">100</text>
<text x="187.5" y="220.4">mA</text>
<text x="20.1" y="227.4">T</text>
<text x="34.5" y="227.4">Operating virtual-junction temperature</text>
<text x="124.2" y="225.1">TL317C</text>
<text x="165.5" y="225.1">0</text>
<text x="176.7" y="225.1">125</text>
<text x="188" y="225.1">°C</text>
<text x="124.2" y="229.7">TL317</text>
<text x="162.3" y="229.7">–20</text>
<text x="176.7" y="229.7">125</text>
<text x="188" y="229.7">°C</text>
<text x="195.3" y="263.6">3</text>
<text x="89.2" y="269">Product Folder Link(s): TL317</text>
</g>
<text font-size="2.8" fill="#0000c8" x="144.4" y="263.6">Submit Documentation Feedback</text>
<g font-size="2.5">
<text x="19" y="21.9">www.ti.com</text>
<text x="137" y="21.9">SLVS004H –APRIL 1979–REVISED OCTOBER 2011</text>
<text x="19" y="263.6">Copyright © 1979–2011, Texas Instruments Incorporated</text>
</g>
<g font-size="2.5" fill="#231f20">
<text x="40.6" y="41.5">310 Ω</text>
<text x="52.8" y="41.5">310 Ω</text>
<text x="70.5" y="41.5">190 Ω</text>
<text x="89.7" y="41.5">251</text>
<text x="112.6" y="41.5">5.6 kΩ</text>
<text x="146.2" y="67.7">2.1 k</text>
<text x="162.2" y="70">360</text>
<text x="29.7" y="75.3">200 kΩ</text>
<text x="52.4" y="77.4">124 Ω</text>
<text x="69.7" y="77">11.5 k</text>
<text x="171.4" y="77">1.4 Ω</text>
<text x="111.6" y="91.5">30</text>
<text x="112.1" y="93.8">pF</text>
<text x="138.5" y="91.9">2.12 k</text>
<text x="118.2" y="100.8">30</text>
<text x="40.2" y="102.7">195</text>
<text x="59.5" y="102.7">5.3 kΩ</text>
<text x="69.7" y="102.7">5.7 k</text>
<text x="80.9" y="102.7">70</text>
<text x="101.8" y="102.7">5.1 k</text>
<text x="119.1" y="103.1">pF</text>
<text x="130.8" y="103.1">10.8 k</text>
<text x="162.1" y="102.7">670 Ω</text>
<text x="137.8" y="120.4">40</text>
</g>
<g font-size="2.1">
<text x="113.5" y="137.2">(1)</text>
<text x="65.8" y="148.4">l</text>
<text x="71.3" y="148.4">O</text>
<text x="59.2" y="160">JA</text>
<text x="62.8" y="158.3">(2)(3)</text>
<text x="70.8" y="171.7">J</text>
<text x="57.5" y="176.3">stg</text>
<text x="82.1" y="191.7">J</text>
<text x="93.5" y="191.7">JA</text>
<text x="104.9" y="191.7">A</text>
<text x="46.2" y="194.9">D</text>
<text x="53.7" y="194.9">J</text>
<text x="66.9" y="194.9">A</text>
<text x="71.7" y="194.9">JA</text>
<text x="123.3" y="194.9">J</text>
<text x="20.9" y="221">O</text>
<text x="22" y="216.3">I</text>
<text x="27.7" y="216.3">O</text>
<text x="21.8" y="228">J</text>
</g>
</svg>
